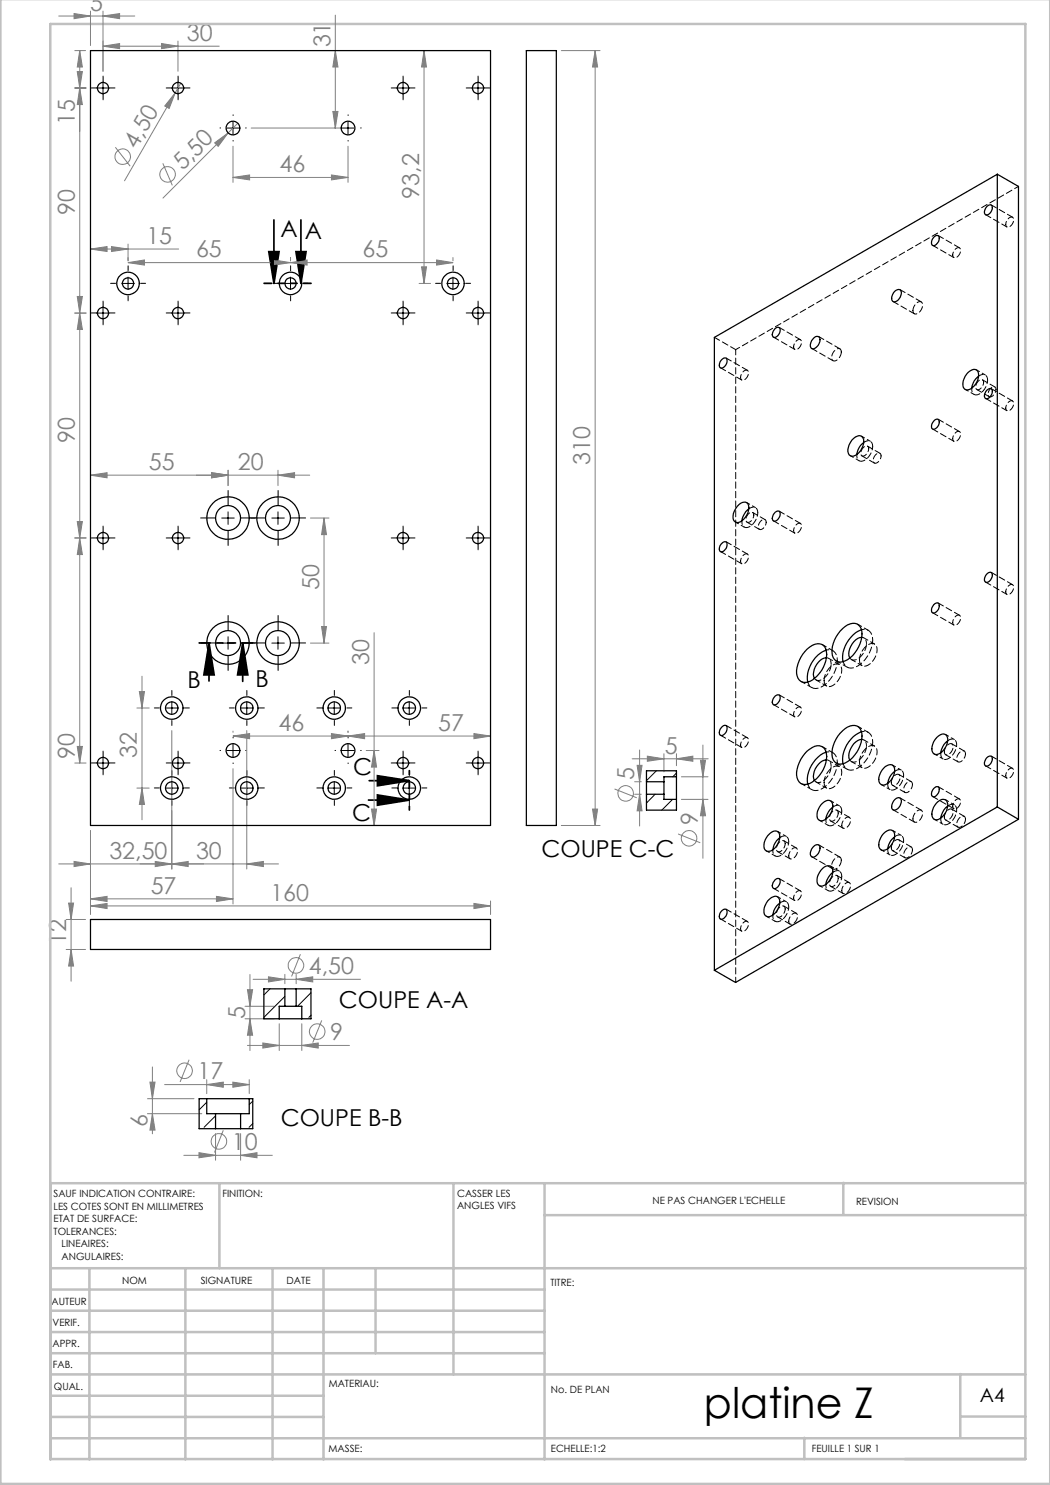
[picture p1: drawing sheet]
<svg xmlns="http://www.w3.org/2000/svg" width="210mm" height="297mm" viewBox="0 0 210 297" stroke-linecap="round" stroke-linejoin="round" font-family="sans-serif">
<g fill="none" stroke="#808080" stroke-width=".2">
<path d="M11.7 3.2h15.3M14.8 2.7l3.3 .5-3.3 .5zM15 17.6h2.2M15 10.1h2.1M15.5 14.3h1l-.6 3.3zM15.9 10.1v142.5M15.9 10.1l.6 3.3h-1zM15.9 17.6l.6 3.3h-1zM18.1 2.2v6.9M20.6 3.2l3.3-.5v1zM20.6 9.2l3.3-.5v1zM20.6 2.2v12"/>
<path d="M20.6 9.2h23.3M32.3 8.7l3.3 .5-3.3 .5zM35 18.6l-1.2 3.1-.9-.5zM35 18.6l-10.1 17.6M35.6 8.2v6M36.2 16.6l-1.2 2M67.1 10.1l.5 3.3h-1zM67.1 3v22.6M84.8 10.1l.5 3.3h-1zM84.8 10.1v46.6M112.3 10.1h7.7M119 10.1v155"/>
<path d="M119 10.1l.5 3.3h-1zM23.1 29.5l2.9 3.7M32.6 32.7l1.9 4.4M42.9 28.6l2.7-2-2 2.7zM46.6 35.5l3.3-.5v1zM46.6 29.2v7.3M46.6 35.5h23M47.6 24.6l-15 15M50.2 25.6h17.9M66.3 35l3.3 .5-3.3 .5zM66.6 22.3h1l-.5 3.3zM69.6 29.2v7.3"/>
<path d="M15.5 59.3h1l-.6 3.3zM18.1 49.8l3.3-.5v1zM18.1 49.8h17.6M22.3 49.3l3.3 .5-3.3 .5zM25.6 52.5l3.3-.5v1zM25.6 48.8v3.4M25.6 52.5h65M54.8 52l3.3 .5-3.3 .5zM58.1 52.5l3.3-.5v1zM58.1 51.5v.7M83.8 56.7h2.3M84.3 53.4h1l-.5 3.3z"/>
<path d="M87.3 52l3.3 .5-3.3 .5zM90.6 51.5v.7M15 62.6h2.2M15.9 62.6l.6 3.3h-1zM18.1 95l3.3-.5v1.1zM18.1 95h43.8M42.3 94.5l3.3 .5-3.3 .6zM45.6 94v3.1M55.6 95l3.3-.5v1.1zM55.6 94v3.1M15 107.6h2.2M15.5 104.3h1l-.6 3.3z"/>
<path d="M15.9 107.6l.6 3.3h-1zM62.1 103.6h3.7M64.8 103.6v25M64.8 103.6l.5 3.3h-1zM27.9 138.3h1l-.5 3.3zM28.4 135.3v28.7M62.1 128.6h3.7M64.3 125.3h1l-.5 3.3zM74.8 126.5v38.6M15 152.6h2.2M15.5 149.3h1l-.6 3.3zM27.4 141.6h2.4"/>
<path d="M27.4 157.6h2.4M28.4 157.6l.5 3.3h-1zM34.4 146.1v27.7M46.6 147.2l3.3-.5v1zM46.6 146.2v.3M46.6 153.7v27.1M46.6 147.2h51.5M49.4 146.1v27.7M66.3 146.7l3.3 .5-3.3 .5zM69.6 147.2l3.3-.5v1zM69.6 146.2v.3M73.2 150.1h2.6"/>
<path d="M74.8 150.1l.5 3.3h-1zM94.8 146.7l3.3 .5-3.3 .5zM122.9 157.8l4.5 1.8M126.4 151.8h15.2M126.9 156.3h1.4M126.9 158.9h1.4M127.4 153.1h1l-.5 3.2zM127.9 150v15.2M127.9 158.9l.5 3.3h-1zM129.5 151.2l3.3 .6-3.3 .5zM132.8 150.7v3.7M135.3 151.8l3.3-.6v1.1z"/>
<path d="M135.3 150.7v2.4M136.3 155.4h5.3M136.3 159.9h5.3M140.1 152h1l-.5 3.4zM140.6 159.9l.5 3.3h-1zM140.6 149v22.7M11.7 172.8h44M14.2 177.5v18.7M14.8 172.3l3.3 .5-3.3 .5zM18.1 179.8l3.3-.5v1zM18.1 166.1v16.8M18.1 179.8h28.5"/>
<path d="M31 172.3l3.4 .5-3.4 .5zM34.4 172.8l3.2-.5v1zM43.3 179.3l3.3 .5-3.3 .5zM49.4 172.8l3.3-.5v1zM74.3 161.8h1l-.5 3.3zM112.3 165.1h7.7M118.5 161.8h1l-.5 3.3zM135.6 166.8l4.5 1.8M13.2 183.9h3.9M13.2 189.9h3.9M13.7 180.6h1l-.5 3.3zM14.2 189.9l.5 3.3h-1z"/>
<path d="M18.1 181.2l3.3-.5v1zM18.1 181.2h80M49.5 197.9h1l-.5 3.4zM50 194.9v15.2M50.6 195.9h21.5M53.7 195.4l3.3 .5-3.3 .5zM57 194.9v1.8M59.2 195.9l3.3-.5v1zM59.2 194.9v1.8M60.1 190.8l-1.8 4.5M94.8 180.7l3.3 .5-3.3 .5zM98.1 180.2v2.7"/>
<path d="M29.5 219.7h9.3M30 216.4h1l-.5 3.3zM30.5 213.4v13.4M32.9 216.9h16.9M37.8 211.9l-1.8 4.5M41.3 216.9l3.4-.5v1zM41.3 215.9v2.8M46.6 216.4l3.2 .5-3.2 .5zM49 201.3h5.9M49 203.8h5.9M49.5 209.1h20.4M49.8 215.9v2.8"/>
<path d="M50 203.8l.5 3.2h-1zM52.6 208.6l3.2 .5-3.2 .5zM55.8 204.7v5.4M60.4 209.1l3.2-.5v1zM60.4 204.7v5.4M64.3 204.1l-1.8 4.4M29.5 222.7h10.9M30.5 222.7l.5 3.3h-1zM36.8 231.1h17.7M39.8 230.5l3.3 .6-3.3 .5zM43.1 226.7v5.4M44.7 226.1l-1.8 4.4"/>
<path d="M48.1 231.1l3.3-.6v1.1zM48.1 226.7v5.4"/>
<circle cx="24.6" cy="31.3" r="1.55"/>
<circle cx="33.5" cy="34.9" r="1.55"/>
<circle cx="125.1" cy="158.7" r="1.56"/>
<circle cx="137.8" cy="167.7" r="1.55"/>
<circle cx="59.2" cy="193.1" r="1.56"/>
<circle cx="36.9" cy="214.2" r="1.55"/>
<circle cx="63.5" cy="206.3" r="1.56"/>
<circle cx="43.8" cy="228.3" r="1.55"/>
</g>
<path d="M53.8 50.3h2l-1 6.4zM54.8 44v12.7M59.2 50.3h2l-1 6.4zM60.2 44v12.7M41.8 128.6l1 6.4h-2zM41.8 128.6v7.6M48.5 128.6l1.1 6.4h-2.1zM48.5 128.6v7.7M73.8 156.1h8M75.5 159l6.3 1-6.3 1zM75.5 155.1l6.3 1-6.3 1.1zM73.7 160h8.1" fill="none" stroke="#000" stroke-width=".35"/>
<g fill="none" stroke="#000" stroke-width=".2" stroke-dasharray="30.5 1.3 1.3 1.3">
<path d="M19.4 17.6h-1.2M20.6 16.3v-1.1M20.6 18.8v1.2M21.9 17.6h1.1M34.4 17.6h-1.2M35.6 16.3v-1.1M35.6 18.8v1.2M36.9 17.6h1.1M79.4 17.6h-1.2M80.6 16.3v-1.1M80.6 18.8v1.2M81.9 17.6h1.1"/>
<path d="M94.4 17.6h-1.2M95.6 16.3v-1.1M95.6 18.8v1.2M96.9 17.6h1.1M44.1 25.6h-.1M46.6 23.1v-.1M46.6 28.1v.1M49.1 25.6h.1M67.1 25.6h-.1M69.6 23.1v-.1M69.6 28.1v.1M72.1 25.6h.1"/>
<path d="M23.1 56.7h-1M25.6 54.2v-1M25.6 59.2v1M28.1 56.7h1M55.6 56.7h-1M58.1 54.2v-1M58.1 59.2v1M60.6 56.7h1M88.1 56.7h-1M90.6 54.2v-1M90.6 59.2v1M93.1 56.7h1"/>
<path d="M19.4 62.6h-1.2M20.6 61.3v-1.1M20.6 63.8v1.2M21.9 62.6h1.1M34.4 62.6h-1.2M35.6 61.3v-1.1M35.6 63.8v1.2M36.9 62.6h1.1M79.4 62.6h-1.2M80.6 61.3v-1.1M80.6 63.8v1.2M81.9 62.6h1.1"/>
<path d="M94.4 62.6h-1.2M95.6 61.3v-1.1M95.6 63.8v1.2M96.9 62.6h1.1M19.4 107.6h-1.2M20.6 106.3v-1.1M20.6 108.8v1.2M21.9 107.6h1.1M34.4 107.6h-1.2M35.6 106.3v-1.1M35.6 108.8v1.2M36.9 107.6h1.1"/>
<path d="M43.1 103.6h-3M45.6 101.1v-3M45.6 106.1v3M48.1 103.6h3M53.1 103.6h-3M55.6 101.1v-3M55.6 106.1v3M58.1 103.6h3M79.4 107.6h-1.2M80.6 106.3v-1.1M80.6 108.8v1.2M81.9 107.6h1.1"/>
<path d="M94.4 107.6h-1.2M95.6 106.3v-1.1M95.6 108.8v1.2M96.9 107.6h1.1M34.4 139.1v-1M43.1 128.6h-3M45.6 126.1v-3M45.6 131.1v3M48.1 128.6h3M49.4 139.1v-1M53.1 128.6h-3M55.6 126.1v-3"/>
<path d="M55.6 131.1v3M58.1 128.6h3M66.9 139.1v-1M81.9 139.1v-1M19.4 152.6h-1.2M20.6 151.3v-1.1M20.6 153.8v1.2M21.9 152.6h1.1M31.9 157.6h-1M31.9 141.6h-1M34.4 155.1v-1M34.4 144.1v1"/>
<path d="M34.4 152.6h-1.2M35.6 151.3v-1.1M35.6 153.8v1.2M36.9 157.6h1M36.9 141.6h1M36.9 152.6h1.1M44.1 150.1h-.1M46.6 147.6v-.1M46.6 152.6v.1M46.9 141.6h-1M46.9 157.6h-1M49.1 150.1h.1"/>
<path d="M49.4 144.1v1M49.4 155.1v-1M51.9 141.6h1M51.9 157.6h1M64.4 157.6h-1M64.4 141.6h-1M66.9 155.1v-1M66.9 144.1v1M67.1 150.1h-.1M69.4 157.6h1M69.4 141.6h1M69.6 147.6v-.1"/>
<path d="M69.6 152.6v.1M72.1 150.1h.1M79.4 157.6h-1M79.4 141.6h-1M79.4 152.6h-1.2M80.6 151.3v-1.1M80.6 153.8v1.2M81.9 155.1v-1M81.9 144.1v1M81.9 152.6h1.1M84.4 157.6h1M84.4 141.6h1"/>
<path d="M94.4 152.6h-1.2M95.6 151.3v-1.1M95.6 153.8v1.2M96.9 152.6h1.1M34.4 160.1v1M49.4 160.1v1M66.9 160.1v1M81.9 160.1v1"/>
</g>
<g fill="none" stroke="#000" stroke-width=".2">
<path d="M19.4 17.6h2.4M20.6 16.4v2.5M34.4 17.6h2.5M35.6 16.4v2.5M79.3 17.6h2.5M80.6 16.4v2.5M94.4 17.6h2.4M95.6 16.4v2.5M45.4 25.6h2.4M46.6 24.4v2.4M68.4 25.6h2.4M69.6 24.4v2.4"/>
<path d="M24.3 56.7h2.5M25.6 55.4v2.5M56.9 56.7h2.4M58.1 55.4v2.5M89.4 56.7h2.5M90.6 55.4v2.5M19.4 62.6h2.4M20.6 61.3v2.5M34.4 62.6h2.5M35.6 61.3v2.5M79.3 62.6h2.5M80.6 61.3v2.5"/>
<path d="M94.4 62.6h2.4M95.6 61.3v2.5M19.4 107.6h2.4M20.6 106.4v2.5M34.4 107.6h2.5M35.6 106.4v2.5M44.3 103.6h2.5M45.6 102.4v2.5M54.4 103.6h2.5M55.6 102.4v2.5M79.3 107.6h2.5M80.6 106.4v2.5"/>
<path d="M94.4 107.6h2.4M95.6 106.4v2.5M44.3 128.6h2.5M45.6 127.3v2.6M54.4 128.6h2.5M55.6 127.3v2.6M19.4 152.6h2.4M20.6 151.4v2.4M33.1 141.6h2.5M33.1 157.6h2.5M34.4 140.4v2.5M34.4 156.3v2.6"/>
<path d="M34.4 152.6h2.5M35.6 151.4v2.4M45.4 150.1h2.4M46.6 148.9v2.5M48.1 141.6h2.5M48.1 157.6h2.5M49.4 140.4v2.5M49.4 156.3v2.6M65.6 141.6h2.5M65.6 157.6h2.5M66.9 140.4v2.5M66.9 156.3v2.6"/>
<path d="M68.4 150.1h2.4M69.6 148.9v2.5M79.3 152.6h2.5M80.6 141.6h2.5M80.6 157.6h2.5M80.6 151.4v2.4M81.8 140.4v2.5M81.8 156.3v2.6M94.4 152.6h2.4M95.6 151.4v2.4"/>
</g>
<path d="M52.8 56.7h9.4" fill="none" stroke="#000" stroke-width=".35" stroke-dasharray="6.3 1.3 1.3 1.3 1.3 1.3" stroke-dashoffset="4.8"/>
<path d="M50.6 128.6h-10.8" fill="none" stroke="#000" stroke-width=".35" stroke-dasharray="6.3 1.3 1.3 1.3 1.3 1.3" stroke-dashoffset="4.2"/>
<path d="M81.9 162v-7.9" fill="none" stroke="#000" stroke-width=".35" stroke-dasharray="6.3 1.3 1.3 1.3 1.3 1.3" stroke-dashoffset="5.6"/>
<g fill="none" stroke="#c0c0c0" stroke-width=".5">
<path d="M.1 -.1v296.9h209.9v-296.9M10.1 4.8h195v287h-195zM43.9 236.6v17M90.7 236.6v38.3M108.9 236.6v55.3M168.7 236.6v6.3M205.1 236.6h-195v55.3M10.1 253.6h195M10.1 257.9h98.8M17.9 253.6v38.3M37.1 253.6v38.3M54.5 253.6v38.3"/>
<path d="M64.7 253.6v38.3M75.1 253.6v17M108.9 243h96.2M10.1 270.6h98.8M10.1 266.4h98.8M10.1 262.1h98.8M10.1 279.1h54.6M10.1 274.9h195M192.1 274.8v12.7M10.1 287.7h195M10.1 283.4h54.6M160.9 287.5v4.3"/>
<path d="M192.1 283.3h13"/>
</g>
<g fill="#000">
<path d="M53.8 50.3h2l-1 6.4zM59.2 50.3h2l-1 6.4z"/>
<path d="M48.5 128.6l1.1 6.4h-2.1zM41.8 128.6l1 6.4h-2zM75.5 159l6.3 1-6.3 1zM75.5 155.1l6.3 1-6.3 1.1z"/>
</g>
<g fill="#808080">
<path d="M42.9 28.6l2.7-2-2 2.7z"/>
<path d="M35 18.6l-1.2 3.1-.9-.5z"/>
<path d="M20.6 3.2l3.3-.5v1zM14.8 2.7l3.3 .5-3.3 .5zM66.3 35l3.3 .5-3.3 .5zM46.6 35.5l3.3-.5v1zM22.3 49.3l3.3 .5-3.3 .5zM18.1 49.8l3.3-.5v1zM66.3 146.7l3.3 .5-3.3 .5zM46.6 147.2l3.3-.5v1zM34.4 172.8l3.2-.5v1zM14.8 172.3l3.3 .5-3.3 .5zM42.3 94.5l3.3 .5-3.3 .6zM18.1 95l3.3-.5v1.1zM135.3 151.8l3.3-.6v1.1zM129.5 151.2l3.3 .6-3.3 .5z"/>
<path d="M20.6 9.2l3.3-.5v1zM32.3 8.7l3.3 .5-3.3 .5zM25.6 52.5l3.3-.5v1zM54.8 52l3.3 .5-3.3 .5zM58.1 52.5l3.3-.5v1zM87.3 52l3.3 .5-3.3 .5zM69.6 147.2l3.3-.5v1zM94.8 146.7l3.3 .5-3.3 .5zM18.1 179.8l3.3-.5v1zM43.3 179.3l3.3 .5-3.3 .5zM31 172.3l3.4 .5-3.4 .5zM49.4 172.8l3.3-.5v1zM42.3 94.5l3.3 .5-3.3 .6zM55.6 95l3.3-.5v1.1zM18.1 181.2l3.3-.5v1zM94.8 180.7l3.3 .5-3.3 .5zM52.6 208.6l3.2 .5-3.2 .5zM60.4 209.1l3.2-.5v1zM53.7 195.4l3.3 .5-3.3 .5zM59.2 195.9l3.3-.5v1zM41.3 216.9l3.4-.5v1zM46.6 216.4l3.2 .5-3.2 .5zM39.8 230.5l3.3 .6-3.3 .5zM48.1 231.1l3.3-.6v1.1z"/>
<path d="M15.5 14.3h1l-.6 3.3zM15.9 10.1l.6 3.3h-1zM66.6 22.3h1l-.5 3.3zM67.1 10.1l.5 3.3h-1zM15.5 59.3h1l-.6 3.3zM15.9 17.6l.6 3.3h-1zM15.5 149.3h1l-.6 3.3zM15.9 107.6l.6 3.3h-1zM84.3 53.4h1l-.5 3.3zM84.8 10.1l.5 3.3h-1zM118.5 161.8h1l-.5 3.3zM119 10.1l.5 3.3h-1z"/>
<path d="M15.9 62.6l.6 3.3h-1zM15.5 104.3h1l-.6 3.3zM74.8 150.1l.5 3.3h-1zM74.3 161.8h1l-.5 3.3zM27.9 138.3h1l-.5 3.3zM28.4 157.6l.5 3.3h-1zM64.8 103.6l.5 3.3h-1zM64.3 125.3h1l-.5 3.3zM13.7 180.6h1l-.5 3.3zM14.2 189.9l.5 3.3h-1zM49.5 197.9h1l-.5 3.4zM50 203.8l.5 3.2h-1zM30 216.4h1l-.5 3.3zM30.5 222.7l.5 3.3h-1zM127.4 153.1h1l-.5 3.2zM127.9 158.9l.5 3.3h-1zM140.1 152h1l-.5 3.4zM140.6 159.9l.5 3.3h-1z"/>
</g>
<g fill="none" stroke="#000" stroke-width=".25">
<path d="M18.1 10.1h80v155h-80zM105.3 10.1h6v155h-6zM199.5 34.9l-56.6 32.6v126.6M199.5 34.9v126.5M199.5 34.9l4.2 2.4v126.6M178.9 58.3a.76 .76 0 0 1 1.1-.3 .76 .76 0 0 1 .2 1.1l-.2 .4a1.09 1.09 0 0 1-1.5 .7 1.64 1.64 0 0 1 .4-1.9zM186.8 47.4a.6 .6 0 0 1 1 0 1.44 1.44 0 0 1-1.3 1.7 1.18 1.18 0 0 1 .3-1.7zM197.3 41.3a.65 .65 0 0 1 1.1-.1 1.39 1.39 0 0 1-1.3 1.8 1.14 1.14 0 0 1 .2-1.7zM144.5 71.8a.57 .57 0 0 1 .8 0 1.44 1.44 0 0 1-1.1 1.8 1.07 1.07 0 0 1 .3-1.8zM155 65.7l.3-.2a.48 .48 0 0 1 .7 .4 1.3 1.3 0 0 1-1.4 1.5 1.46 1.46 0 0 1 .4-1.7zM162.8 67.6a.7 .7 0 0 1 1-.2 .7 .7 0 0 1 .2 .9l-.3 .7a1.24 1.24 0 0 1-1.4 .7 1.54 1.54 0 0 1 .5-2.1zM193.7 74.4a1.17 1.17 0 0 1 1.9-.1 3 3 0 0 1-2.2 3.7 1.26 1.26 0 0 1-.7-1.8l.3-1z"/>
<path d="M195.7 75.2l-.2 .3a3.2 3.2 0 0 0-1.2 2.1M197.3 78.1a.63 .63 0 0 1 1.1-.1 1.43 1.43 0 0 1-1.3 1.7 1.18 1.18 0 0 1 .2-1.6zM170.4 88a1.63 1.63 0 0 1 2-.7 2.48 2.48 0 0 1-.6 3.2 1.22 1.22 0 0 1-2.1 .2 3.1 3.1 0 0 1 .7-2.7zM172.8 88.5a3.5 3.5 0 0 0-1.5 2.4M187 84a.49 .49 0 0 1 .6-.1 .49 .49 0 0 1 .3 .5 1.39 1.39 0 0 1-1.4 1.4 1.24 1.24 0 0 1 .5-1.8zM144.2 108.8a.76 .76 0 0 1 1.1-.3 1.44 1.44 0 0 1-1.1 1.9 .99 .99 0 0 1 0-1.6zM147.7 101a1.1 1.1 0 0 1 1.1-.6 1.1 1.1 0 0 1 .9 .7 3.1 3.1 0 0 1-2.3 3.4 1.26 1.26 0 0 1-.7-1.8l.4-.9zM149.8 101.8l-.9 1-.5 1.4M155 102.4a.61 .61 0 0 1 1 0 1.51 1.51 0 0 1-1.2 1.8 .94 .94 0 0 1 0-1.5zM197.3 114.8a.73 .73 0 0 1 1-.3 1.34 1.34 0 0 1-1.2 1.9 1.14 1.14 0 0 1 .2-1.6zM155 139.2a.61 .61 0 0 1 1-.1 1.51 1.51 0 0 1-1.2 1.9 .94 .94 0 0 1 0-1.6zM161.4 129.8a2.64 2.64 0 0 1 3.3-.7 3.8 3.8 0 0 1 0 4.4 5 5 0 0 1-3.7 3 1.89 1.89 0 0 1-1.7-2.4l.5-2 .7-1.3z"/>
<path d="M165.2 130a6.1 6.1 0 0 0-3.7 6.4M165.3 131.5a3.3 3.3 0 0 0-2.4 4.2M168.5 125.7a2.53 2.53 0 0 1 3.2-.7 3.7 3.7 0 0 1 0 4.4 5 5 0 0 1-3.7 3 1.91 1.91 0 0 1-1.6-2.4l.5-2 .7-1.2zM172.3 126a6 6 0 0 0-3.7 6.3M172.3 127.5a3.3 3.3 0 0 0-2.3 4.1M186.8 120.9a.64 .64 0 0 1 1 0 1.39 1.39 0 0 1-1.3 1.7 1.18 1.18 0 0 1 .3-1.7zM129.3 156.3v2.6M129.3 158.9v3.1h6v-2.1M129.3 158.9h3.5M129.3 156.3h3.5M132.8 156.3v2.6M132.8 158.9v1h2.5"/>
<path d="M135.3 155.4v4.5M135.3 155.4v-1.2h-6v2.1M135.3 155.4h-2.5v.9M144.5 145.3a.57 .57 0 0 1 .8-.1 1.41 1.41 0 0 1-1.1 1.9 1.07 1.07 0 0 1 .3-1.8zM161.4 150.2l.6-.4a2.01 2.01 0 0 1 3 0 5.4 5.4 0 0 1-1.6 5.8 2.91 2.91 0 0 1-3.2 1.1 2.94 2.94 0 0 1-.6-3.5l.6-1.3zM165.2 150.5a6.1 6.1 0 0 0-3.7 6.3M165.3 152a3.3 3.3 0 0 0-2.4 4.1M168.5 146.2a2.6 2.6 0 0 1 3.2-.8 3.8 3.8 0 0 1 0 4.4 4.9 4.9 0 0 1-3.7 3 1.85 1.85 0 0 1-1.6-2.4l.5-2a6.3 6.3 0 0 1 1.6-2.2zM172.3 146.4a6 6 0 0 0-3.7 6.3M172.3 147.9a3.3 3.3 0 0 0-2.3 4.1M176.7 153.7a1.35 1.35 0 0 1 2-.5 2.9 2.9 0 0 1-2 3.8 1.1 1.1 0 0 1-.9-1.6l.3-.9zM178.9 159.9a.75 .75 0 0 1 1.1-.3 .75 .75 0 0 1 .2 1.2 1.56 1.56 0 0 1-1.5 1.2 1.23 1.23 0 0 1 0-1.7z"/>
<path d="M178.9 154.3a3.5 3.5 0 0 0-1.3 2.4M186.8 157.7a.6 .6 0 0 1 1-.1 1.38 1.38 0 0 1-1.3 1.7 1.14 1.14 0 0 1 .3-1.6zM187.3 147.5a1.22 1.22 0 0 1 2.1-.1 3.1 3.1 0 0 1-2.1 3.5 1.13 1.13 0 0 1-.9-1.6l.3-.9zM189.5 148.2l-.7 .7-.7 1.7M197.3 151.5a.67 .67 0 0 1 1.1 0 1.39 1.39 0 0 1-1.3 1.7 1.18 1.18 0 0 1 .2-1.7zM153.6 167.1a1.53 1.53 0 0 1 2-.7 2.48 2.48 0 0 1-.6 3.2 1.38 1.38 0 0 1-2 .4 2.5 2.5 0 0 1 .6-2.9zM155 175.9a.61 .61 0 0 1 1 0 1.47 1.47 0 0 1-1.2 1.8 .91 .91 0 0 1 0-1.5zM156 167.5l-.3 .3a3.6 3.6 0 0 0-1.1 2.2M162.8 169.2a.69 .69 0 0 1 1-.2 .69 .69 0 0 1 .2 1 1.88 1.88 0 0 1-1.4 1.4 .8 .8 0 0 1-.4-1.2zM164.5 173.7a1.12 1.12 0 0 1 1.5-.5 1.12 1.12 0 0 1 .5 1.5 2.99 2.99 0 0 1-2.3 2.5 1.26 1.26 0 0 1-.7-1.8l.4-.9zM164.5 160.6a1.08 1.08 0 0 1 1.1-.5 1.08 1.08 0 0 1 .9 .7 3.1 3.1 0 0 1-2.3 3.4 1.26 1.26 0 0 1-.7-1.9l.4-.9zM166.5 174.5l-.8 1-.5 1.4"/>
<path d="M166.5 161.4l-.8 1-.5 1.4M176.7 166.7a1.25 1.25 0 0 1 2.2-.2 3.1 3.1 0 0 1-2.2 3.6 1.08 1.08 0 0 1-.9-1.6l.3-.9zM178.9 167.4a3.5 3.5 0 0 0-1.3 2.4M187.3 160.6a1.35 1.35 0 0 1 2-.5 2.92 2.92 0 0 1-2 3.9 1.13 1.13 0 0 1-.9-1.6l.3-1zM189.5 161.2l-.1 .1a3.9 3.9 0 0 0-1.3 2.3M199.5 161.4l-56.6 32.7M199.5 161.4l4.2 2.5M203.7 163.9l-56.6 32.6-4.2-2.4M18.1 183.9h80v6h-80zM57 197.8h2.2M57 197.8h-4.2v6h3M57 197.8v3.5"/>
<path d="M59.2 197.8h3v6h-1.8M59.2 197.8v3.5M144.5 182.1a.57 .57 0 0 1 .8-.1 1.44 1.44 0 0 1-1.1 1.9 1.07 1.07 0 0 1 .3-1.8zM153.6 180.2a1.63 1.63 0 0 1 2-.8 2.48 2.48 0 0 1-.6 3.2 1.25 1.25 0 0 1-2.1 .2 3 3 0 0 1 .7-2.6zM156 180.6l-.3 .2a3.6 3.6 0 0 0-1.1 2.2M41.3 219.7h8.5M41.3 219.7v3h1.8M41.3 219.7h-1.5v6h3.3M49.8 219.7v3h-1.7M49.8 219.7h.8v6h-2.5M55.8 203.8h4.6M57 201.3h2.2"/>
<path d="M57 201.3h-1.2v2.5M59.2 201.3h1.2v2.5M43.1 225.7h5M43.1 222.7h5M43.1 222.7v3M48.1 222.7v3"/>
<circle cx="20.6" cy="17.6" r="1.12"/>
<circle cx="35.6" cy="17.6" r="1.12"/>
<circle cx="80.6" cy="17.6" r="1.13"/>
<circle cx="95.6" cy="17.6" r="1.13"/>
<circle cx="46.6" cy="25.6" r="1.37"/>
<circle cx="69.6" cy="25.6" r="1.37"/>
<circle cx="25.6" cy="56.7" r="1.12"/>
<circle cx="25.6" cy="56.7" r="2.25"/>
<circle cx="58.1" cy="56.7" r="1.12"/>
<circle cx="58.1" cy="56.7" r="2.25"/>
<circle cx="90.6" cy="56.7" r="2.25"/>
<circle cx="90.6" cy="56.7" r="1.12"/>
<circle cx="20.6" cy="62.6" r="1.13"/>
<circle cx="35.6" cy="62.6" r="1.13"/>
<circle cx="80.6" cy="62.6" r="1.12"/>
<circle cx="95.6" cy="62.6" r="1.12"/>
<circle cx="20.6" cy="107.6" r="1.13"/>
<circle cx="35.6" cy="107.6" r="1.13"/>
<circle cx="45.6" cy="103.6" r="4.2"/>
<circle cx="45.6" cy="103.6" r="2.51"/>
<circle cx="55.6" cy="103.6" r="2.5"/>
<circle cx="55.6" cy="103.6" r="4.2"/>
<circle cx="80.6" cy="107.6" r="1.13"/>
<circle cx="95.6" cy="107.6" r="1.13"/>
<circle cx="45.6" cy="128.6" r="4.3"/>
<circle cx="45.6" cy="128.6" r="2.52"/>
<circle cx="55.6" cy="128.6" r="2.51"/>
<circle cx="55.6" cy="128.6" r="4.3"/>
<circle cx="20.6" cy="152.6" r="1.12"/>
<circle cx="34.4" cy="157.6" r="1.24"/>
<circle cx="34.4" cy="141.6" r="1.24"/>
<circle cx="34.4" cy="141.6" r="2.25"/>
<circle cx="34.4" cy="157.6" r="2.25"/>
<circle cx="35.6" cy="152.6" r="1.12"/>
<circle cx="46.6" cy="150.1" r="1.37"/>
<circle cx="49.3" cy="157.6" r="1.24"/>
<circle cx="49.3" cy="141.6" r="1.24"/>
<circle cx="49.4" cy="141.6" r="2.25"/>
<circle cx="49.4" cy="157.6" r="2.25"/>
<circle cx="66.8" cy="157.6" r="2.25"/>
<circle cx="66.8" cy="141.6" r="2.25"/>
<circle cx="66.9" cy="141.6" r="1.24"/>
<circle cx="66.9" cy="157.6" r="1.24"/>
<circle cx="69.6" cy="150.1" r="1.37"/>
<circle cx="80.6" cy="152.6" r="1.13"/>
<circle cx="81.8" cy="157.6" r="2.25"/>
<circle cx="81.8" cy="141.6" r="2.25"/>
<circle cx="81.9" cy="141.6" r="1.24"/>
<circle cx="81.9" cy="157.6" r="1.24"/>
<circle cx="95.6" cy="152.6" r="1.13"/>
</g>
<g fill="none" stroke="#000" stroke-width=".2" stroke-dasharray="1.3 .6" stroke-dashoffset=".7">
<path d="M190.5 51l.2 .5a1.28 1.28 0 0 0 1.3-1.8 .87 .87 0 0 0-1.3 .6l-.2 .7M201.1 44.9l.2 .4a1.28 1.28 0 0 0 1.3-1.7 .88 .88 0 0 0-1.3 .6l-.2 .7M148.1 75.5l.2 .5a1.28 1.28 0 0 0 1.3-1.8 .88 .88 0 0 0-1.3 .6l-.2 .7M158.7 69.4l.2 .4a1.28 1.28 0 0 0 1.3-1.7 .88 .88 0 0 0-1.3 .6l-.2 .7M196.7 76.5l-.1-.5a1.28 1.28 0 0 0-1.4 1.8 .88 .88 0 0 0 1.4-.7l.1-.6M199.2 77.9l-.2-.5a1.28 1.28 0 0 0-1.3 1.8 .88 .88 0 0 0 1.3-.6l.2-.7M173.7 89.7l-.1-.4a1.28 1.28 0 0 0-1.3 1.7 .88 .88 0 0 0 1.3-.6l.1-.7M176.2 91.2l-.1-.5a1.28 1.28 0 0 0-1.4 1.8 .88 .88 0 0 0 1.4-.7l.1-.6M190.5 87.7l.2 .5a1.28 1.28 0 0 0 1.3-1.8 .87 .87 0 0 0-1.3 .7l-.2 .6M201.1 81.6l.2 .5a1.28 1.28 0 0 0 1.3-1.8 .88 .88 0 0 0-1.3 .7l-.2 .6M148.1 112.2l.2 .5a1.28 1.28 0 0 0 1.3-1.8 .88 .88 0 0 0-1.3 .7l-.2 .6M150.8 103l-.2-.5a1.28 1.28 0 0 0-1.3 1.8 .88 .88 0 0 0 1.3-.6l.2-.7"/>
<path d="M153.2 104.4l-.1-.4a1.28 1.28 0 0 0-1.4 1.7 .88 .88 0 0 0 1.4-.6l.1-.7M158.7 106.1l.2 .5a1.28 1.28 0 0 0 1.3-1.8 .88 .88 0 0 0-1.3 .7l-.2 .6M201.1 118.4l.2 .4a1.28 1.28 0 0 0 1.3-1.7 .88 .88 0 0 0-1.3 .6l-.2 .7M167.5 132.1a1.76 1.76 0 0 0-2.3-2.1M174.5 128a1.76 1.76 0 0 0-2.2-2.1M190.5 124.5l.2 .5a1.28 1.28 0 0 0 1.3-1.8 .87 .87 0 0 0-1.3 .6l-.2 .7M148.1 149l.2 .4a1.28 1.28 0 0 0 1.3-1.7 .88 .88 0 0 0-1.3 .6l-.2 .7M158.7 142.9l.2 .4a1.28 1.28 0 0 0 1.3-1.7 .88 .88 0 0 0-1.3 .6l-.2 .7M167.5 152.5a1.76 1.76 0 0 0-2.3-2.1M174.5 148.4a1.76 1.76 0 0 0-2.2-2M201.1 155.1l.2 .5a1.28 1.28 0 0 0 1.3-1.8 .88 .88 0 0 0-1.3 .6l-.2 .7M158.7 179.6l.2 .5a1.28 1.28 0 0 0 1.3-1.8 .88 .88 0 0 0-1.3 .6l-.2 .7"/>
<path d="M190.5 161.2l.2 .5a1.28 1.28 0 0 0 1.3-1.8 .87 .87 0 0 0-1.3 .7l-.2 .6M148.1 185.7l.2 .5a1.28 1.28 0 0 0 1.3-1.8 .88 .88 0 0 0-1.3 .7l-.2 .6"/>
</g>
<g fill="none" stroke="#000" stroke-width=".2" stroke-dasharray="1.3 .6" stroke-dashoffset=".2">
<path d="M147.1 69.9v126.6M195.4 77.9l2.4 1.4M199 77.4l-2.5-1.4M172.4 91.2l2.5 1.4M176 90.7l-2.5-1.5M149.4 104.4l2.5 1.5M153 103.9l-2.5-1.4M177.6 156.7a1.02 1.02 0 0 0 .4 1.2 1.02 1.02 0 0 0 1.2-.1 3 3 0 0 0 1.3-3.6 1.06 1.06 0 0 0-1.6 .1M178.5 157.1l2.5 1.4M182.2 156.3l-2.4-1.4M188.2 150.5a1.02 1.02 0 0 0 .4 1.3 1.02 1.02 0 0 0 1.2-.2 3 3 0 0 0 1.3-3.5 1.06 1.06 0 0 0-1.5 0M189.1 150.9l2.5 1.5"/>
<path d="M192.8 150.2l-2.4-1.4M155.5 170.3l2.5 1.5M159.3 169.6l-2.5-1.4M166.1 177.3l2.5 1.4M166.1 164.2l2.5 1.4M169.9 176.5l-2.5-1.4M169.9 163.5l-2.5-1.5M177.6 169.7a1.02 1.02 0 0 0 .4 1.3 1.02 1.02 0 0 0 1.2-.2 3 3 0 0 0 1.3-3.5 1.06 1.06 0 0 0-1.6 0M178.5 170.1l2.5 1.5M182.2 169.4l-2.4-1.4M188.2 163.6a1.02 1.02 0 0 0 .4 1.2 1.02 1.02 0 0 0 1.2-.1 3 3 0 0 0 1.3-3.6 1.06 1.06 0 0 0-1.5 .1M189.1 164l2.5 1.4"/>
<path d="M192.8 163.3l-2.4-1.5M155.5 183.4l2.5 1.4M159.3 182.7l-2.5-1.5"/>
</g>
<g fill="none" stroke="#000" stroke-width=".2" stroke-dasharray="1.3 .6" stroke-dashoffset=".4">
<path d="M203.7 37.3l-56.6 32.6M160.2 136.3l2.1 1.2M163.2 136l2.1 1.2M166.6 130.1l-2.1-1.2M167.3 132.2l2.1 1.2M167.8 132.9l-2.1-1.2M170.3 131.9l2.1 1.2M173.7 126.1l-2.2-1.3M174.9 128.8l-2.1-1.2M160.2 156.7l2.1 1.2M163.2 156.4l2.1 1.2M166.6 150.6l-2.1-1.3"/>
<path d="M167.3 152.6l2.1 1.2M167.8 153.3l-2.1-1.2M170.3 152.3l2.1 1.2M173.7 146.5l-2.2-1.2M174.9 149.2l-2.1-1.2M178.3 156.5l.3-1.1a.75 .75 0 0 1 .6-.5 .75 .75 0 0 1 .8 .3 1.63 1.63 0 0 1-1.4 1.9l-.3-.3v-.3M182.5 156.9a.61 .61 0 0 0-.5-.7 .61 .61 0 0 0-.7 .4l-.4 .6a.75 .75 0 0 0-.2 .8 .75 .75 0 0 0 .6 .5l.8-.6 .4-1M188.9 150.4l.3-1.1a.75 .75 0 0 1 .6-.6 .75 .75 0 0 1 .8 .4 1.63 1.63 0 0 1-1.4 1.9l-.3-.3v-.3M193.1 150.8a.61 .61 0 0 0-.4-.7 .61 .61 0 0 0-.8 .4l-.4 .6a.75 .75 0 0 0-.2 .8 .75 .75 0 0 0 .6 .5l.8-.6 .4-1M157 168.7a.61 .61 0 0 0-.4-.6 .61 .61 0 0 0-.7 .3l-.5 .7a.75 .75 0 0 0-.2 .8 .75 .75 0 0 0 .7 .5l.8-.6 .3-1.1M157.7 171.2a.61 .61 0 0 0 .5 .6 .61 .61 0 0 0 .7-.3l.4-.6a.75 .75 0 0 0 .3-.8 .75 .75 0 0 0-.7-.6l-.8 .6-.4 1.1M167.6 175.7a.61 .61 0 0 0-.4-.7 .61 .61 0 0 0-.7 .4l-.5 .6a.75 .75 0 0 0-.2 .8 .75 .75 0 0 0 .7 .5l.8-.6 .3-1"/>
<path d="M167.6 162.6a.61 .61 0 0 0-.4-.6 .61 .61 0 0 0-.7 .3l-.5 .6a.75 .75 0 0 0-.2 .8 .75 .75 0 0 0 .7 .5l.8-.6 .3-1M168.4 178.1a.61 .61 0 0 0 .4 .7 .61 .61 0 0 0 .7-.4l.5-.6a.75 .75 0 0 0 .2-.8 .75 .75 0 0 0-.7-.5l-.8 .6-.3 1M168.4 165.1a.61 .61 0 0 0 .4 .6 .61 .61 0 0 0 .7-.3l.5-.7a.75 .75 0 0 0 .2-.8 .75 .75 0 0 0-.7-.5l-.8 .6-.3 1.1M178.3 169.5l.3-1a.75 .75 0 0 1 .6-.6 .75 .75 0 0 1 .8 .3 1.63 1.63 0 0 1-1.4 2l-.3-.4v-.3M182.5 170a.61 .61 0 0 0-.5-.7 .61 .61 0 0 0-.7 .4l-.4 .6a.75 .75 0 0 0-.2 .8 .75 .75 0 0 0 .6 .5l.8-.6 .4-1M188.9 163.4l.3-1a.75 .75 0 0 1 .6-.6 .75 .75 0 0 1 .8 .3 1.63 1.63 0 0 1-1.4 1.9l-.3-.3v-.3M193.1 163.8a.61 .61 0 0 0-.4-.6 .61 .61 0 0 0-.8 .3l-.4 .7a.75 .75 0 0 0-.2 .8 .75 .75 0 0 0 .6 .5l.8-.6 .4-1.1M157 181.8a.61 .61 0 0 0-.4-.6 .61 .61 0 0 0-.7 .3l-.5 .6a.75 .75 0 0 0-.2 .8 .75 .75 0 0 0 .7 .5l.8-.6 .3-1M157.7 184.2a.61 .61 0 0 0 .5 .7 .61 .61 0 0 0 .7-.4l.4-.6a.75 .75 0 0 0 .3-.8 .75 .75 0 0 0-.7-.5l-.8 .6-.4 1"/>
</g>
<path d="M168.3 70.4a.64 .64 0 0 0-.5-.7 .64 .64 0 0 0-.7 .3l-.5 .6a.99 .99 0 0 0 .2 1.6 1.81 1.81 0 0 0 1.5-1.8M182.6 62.1a.64 .64 0 0 0 .4 .7 .64 .64 0 0 0 .8-.3l.5-.6a.99 .99 0 0 0-.3-1.6 1.81 1.81 0 0 0-1.4 1.8M168.3 172a.64 .64 0 0 0-.5-.6 .64 .64 0 0 0-.7 .2l-.5 .7a.99 .99 0 0 0 .2 1.6 1.81 1.81 0 0 0 1.5-1.9M182.6 163.8a.64 .64 0 0 0 .4 .7 .64 .64 0 0 0 .8-.3l.5-.6a.99 .99 0 0 0-.3-1.6 1.81 1.81 0 0 0-1.4 1.8" fill="none" stroke="#000" stroke-width=".2" stroke-dasharray="1.3 .6"/>
<path d="M197.5 76a1.01 1.01 0 0 0-.6-1.1 1.01 1.01 0 0 0-1.2 .3M174.5 89.3a1.01 1.01 0 0 0-.5-1.1 1.01 1.01 0 0 0-1.2 .3M151.6 102.6a1.01 1.01 0 0 0-.6-1.1 1.01 1.01 0 0 0-1.2 .3M157.7 168.3a1.01 1.01 0 0 0-.5-1.1 1.01 1.01 0 0 0-1.2 .3M168.4 175.3a1.01 1.01 0 0 0-.6-1.1 1.01 1.01 0 0 0-1.2 .3M168.4 162.2a1.01 1.01 0 0 0-.6-1.1 1.01 1.01 0 0 0-1.2 .3M157.7 181.4a1.01 1.01 0 0 0-.5-1.1 1.01 1.01 0 0 0-1.2 .3" fill="none" stroke="#000" stroke-width=".2" stroke-dasharray="1.3 .6" stroke-dashoffset=".3"/>
<path d="M194.4 77.6a1.06 1.06 0 0 0 .5 1.3 1.06 1.06 0 0 0 1.3-.3l.9-1.2 .4-1.4M171.4 90.9a1.06 1.06 0 0 0 .5 1.3 1.06 1.06 0 0 0 1.3-.3l1-1.2 .3-1.4M148.4 104.2a1.06 1.06 0 0 0 .5 1.2 1.06 1.06 0 0 0 1.3-.3l1-1.2 .4-1.3M161.6 136.4a1.8 1.8 0 0 0 3 .8 6.7 6.7 0 0 0 2.9-5.1M168.6 132.3a1.8 1.8 0 0 0 3.1 .8 6.7 6.7 0 0 0 2.8-5.1M161.6 156.8a1.8 1.8 0 0 0 3 .8 6.7 6.7 0 0 0 2.9-5.1M168.6 152.7a1.8 1.8 0 0 0 3.1 .8 6.7 6.7 0 0 0 2.8-5.1M154.6 169.9a1.06 1.06 0 0 0 .5 1.3 1.06 1.06 0 0 0 1.3-.3l1-1.2 .3-1.4M165.2 176.9a1.06 1.06 0 0 0 .5 1.3 1.06 1.06 0 0 0 1.3-.4l1-1.1 .4-1.4M165.2 163.8a1.06 1.06 0 0 0 .5 1.3 1.06 1.06 0 0 0 1.3-.3l1-1.2 .4-1.4M154.6 183a1.06 1.06 0 0 0 .5 1.3 1.06 1.06 0 0 0 1.3-.3l1-1.2 .3-1.4" fill="none" stroke="#000" stroke-width=".2" stroke-dasharray="1.3 .6" stroke-dashoffset=".5"/>
<path d="M166.2 132.8a3.5 3.5 0 0 1-2.5 3.3h-.3l-.5-.4M173.3 128.7a3.5 3.5 0 0 1-2.5 3.3h-.4l-.4-.4M166.2 153.2a3.5 3.5 0 0 1-2.5 3.3h-.3l-.5-.4M173.3 149.1a3.5 3.5 0 0 1-2.5 3.3h-.4l-.4-.4" fill="none" stroke="#000" stroke-width=".2" stroke-dasharray="1.3 .6" stroke-dashoffset="-.2"/>
<path d="M165.3 131.5a1.04 1.04 0 0 1 .9 1.3M172.4 127.5a1.04 1.04 0 0 1 .9 1.2M165.3 152a1.04 1.04 0 0 1 .9 1.2M172.4 147.9a1.04 1.04 0 0 1 .9 1.2" fill="none" stroke="#000" stroke-width=".2" stroke-dasharray="1.3 .6" stroke-dashoffset=".9"/>
<g fill="none" stroke="#000" stroke-width=".2" stroke-dasharray="1.3 .6" stroke-dashoffset=".1">
<path d="M186.5 49.1l4.3 2.4M191.9 49.6l-4.2-2.5M197.1 42.9l4.3 2.5M202.5 43.4l-4.2-2.4M142.9 67.5l4.2 2.4M144.1 73.6l4.2 2.4M149.5 74.1l-4.3-2.5M154.7 67.4l4.3 2.5M160.1 67.9l-4.3-2.4M162.4 69.7l4.2 2.4M168 69.8l-4.3-2.5M178.6 60.3l4.3 2.5"/>
<path d="M184.2 60.4l-4.2-2.5M197.1 79.7l4.3 2.4M186.5 85.8l4.3 2.5M191.9 86.3l-4.2-2.4M202.5 80.2l-4.2-2.5M144.1 110.3l4.2 2.5M149.5 110.8l-4.3-2.4M154.7 104.2l4.3 2.4M160.1 104.7l-4.3-2.5M197.1 116.4l4.3 2.5M202.5 116.9l-4.2-2.4M164.8 136.1a1.08 1.08 0 0 0 .5 1.1 1.08 1.08 0 0 0 1.3-.1 3.5 3.5 0 0 0 1.6-3.9 1.23 1.23 0 0 0-2 .1l-1 1.3-.4 1.5"/>
<path d="M171.9 132a1.08 1.08 0 0 0 .5 1.1 1.08 1.08 0 0 0 1.3-.1 3.5 3.5 0 0 0 1.5-3.8 1.23 1.23 0 0 0-1.9 0l-1 1.3-.4 1.5M186.5 122.6l4.3 2.4M191.9 123.1l-4.2-2.5M144.1 147l4.2 2.5M149.5 147.5l-4.3-2.4M154.7 140.9l4.3 2.5M160.1 141.4l-4.3-2.4M164.8 156.5a1.08 1.08 0 0 0 .5 1.1 1.08 1.08 0 0 0 1.3-.1 3.5 3.5 0 0 0 1.6-3.8 1.23 1.23 0 0 0-2 0l-1 1.3-.4 1.5M171.9 152.4a1.08 1.08 0 0 0 .5 1.1 1.08 1.08 0 0 0 1.3-.1 3.5 3.5 0 0 0 1.5-3.8 1.23 1.23 0 0 0-1.9 0l-1 1.3-.4 1.5M186.5 159.3l4.3 2.4M191.9 159.8l-4.2-2.5M197.1 153.2l4.3 2.4"/>
<path d="M202.5 153.7l-4.2-2.5M154.7 177.7l4.3 2.4M160.1 178.2l-4.3-2.5M162.4 171.4l4.2 2.4M168 171.4l-4.3-2.4M178.6 162l4.3 2.4M184.2 162l-4.2-2.4M144.1 183.8l4.2 2.4M149.5 184.3l-4.3-2.5"/>
</g>
<g fill="none" stroke="#000" stroke-width=".2" stroke-dasharray="1.3 .6" stroke-dashoffset=".6">
<path d="M193 77.9l1.8 1M197.1 75l-1.8-1M170.1 91.1l1.7 1.1M174.1 88.3l-1.8-1.1M147.1 104.4l1.7 1M151.1 101.5l-1.8-1M176.2 156.9l1.8 1M180.3 154l-1.8-1M186.9 150.8l1.7 1M190.9 147.9l-1.8-1M153.3 170.2l1.7 1M157.3 167.3l-1.8-1"/>
<path d="M163.9 177.1l1.7 1M163.9 164l1.7 1.1M167.9 174.2l-1.8-1M167.9 161.2l-1.8-1.1M176.2 170l1.8 1M180.3 167.1l-1.8-1M186.9 163.8l1.7 1.1M190.9 161l-1.8-1.1M153.3 183.2l1.7 1.1M157.3 180.4l-1.8-1.1"/>
</g>
<path d="M131 158.9l-1.7 1.7M131.3 154.2l-2 1.9M134.5 159.9l-2.1 2.1M135.3 154.6l-.8 .8M54 197.8l-1.2 1.2M57 199.3l-4.2 4.2M62.2 198.5l-2.7 2.8M62.2 203.1l-.4 .4M41.3 220.4l-1.5 1.6M43.1 223.2l-2.3 2.3M50.6 220.2l-.8 .7M50.6 224.7l-.8 .8" fill="none" stroke="#000" stroke-width=".2"/>
<text font-size="8.5" x="140.8" y="283.5">platine Z</text>
<g font-size="4.7" fill="#808080">
<text x="18" y="2.2">5</text>
<text x="37.4" y="8.2">30</text>
<text x="66.1" y="9.5" transform="rotate(-90 66.1 9.5)">31</text>
<text x="15" y="24.9" transform="rotate(-90 15 24.9)">15</text>
<text x="27.3" y="29.9" transform="rotate(-60 27.3 29.9)">4,50</text>
<text x="36.6" y="34.3" transform="rotate(-45 36.6 34.3)">5,50</text>
<text x="55.9" y="34.5">46</text>
<text x="83.8" y="39.7" transform="rotate(-90 83.8 39.7)">93,2</text>
<text x="15" y="43" transform="rotate(-90 15 43)">90</text>
<text x="29.3" y="48.8">15</text>
<text x="39.2" y="51.5">65</text>
<text x="72.5" y="51.5">65</text>
<text x="15" y="88.5" transform="rotate(-90 15 88.5)">90</text>
<text x="29.8" y="94">55</text>
<text x="47.6" y="94">20</text>
<text x="118" y="93" transform="rotate(-90 118 93)">310</text>
<text x="63.8" y="118" transform="rotate(-90 63.8 118)">50</text>
<text x="73.8" y="133" transform="rotate(-90 73.8 133)">30</text>
<text x="55.7" y="146.2">46</text>
<text x="87.6" y="146.2">57</text>
<text x="15" y="151.8" transform="rotate(-90 15 151.8)">90</text>
<text x="27.4" y="151.7" transform="rotate(-90 27.4 151.7)">32</text>
<text x="133" y="150.7">5</text>
<text x="126.9" y="156.1" transform="rotate(-90 126.9 156.1)">5</text>
<text x="139.5" y="165.1" transform="rotate(-90 139.5 165.1)">9</text>
<text x="21.9" y="171.8">32,50</text>
<text x="39.2" y="171.8">30</text>
<text x="30.1" y="178.8">57</text>
<text x="54.1" y="180.2">160</text>
<text x="13.2" y="189" transform="rotate(-90 13.2 189)">12</text>
<text x="61.8" y="194.8">4,50</text>
<text x="49" y="203.8" transform="rotate(-90 49 203.8)">5</text>
<text x="66" y="208">9</text>
<text x="39.5" y="215.8">17</text>
<text x="29.5" y="225.4" transform="rotate(-90 29.5 225.4)">6</text>
<text x="46.4" y="230">10</text>
</g>
<g font-size="4.7">
<text x="56.1" y="47.5">A</text>
<text x="61" y="47.7">A</text>
<text x="37.5" y="137.6">B</text>
<text x="51.1" y="137.4">B</text>
<text x="70.6" y="154.9">C</text>
<text x="70.4" y="164.1">C</text>
<text x="108.3" y="171.3">COUPE C-C</text>
<text x="67.8" y="201.6">COUPE A-A</text>
<text x="56.1" y="225.2">COUPE B-B</text>
</g>
<text font-size="3.9" x="196" y="280.4">A4</text>
<g font-size="2">
<text x="10.7" y="239.5">SAUF INDICATION CONTRAIRE:</text>
<text x="44.5" y="239.5">FINITION:</text>
<text x="91.4" y="239.4">CASSER LES</text>
<text x="10.7" y="242">LES COTES SONT EN MILLIMETRES</text>
<text x="10.7" y="244.5">ETAT DE SURFACE:</text>
<text x="91.4" y="241.9">ANGLES VIFS</text>
<text x="130.5" y="240.8">NE PAS CHANGER L'ECHELLE</text>
<text x="171.2" y="241">REVISION</text>
<text x="10.7" y="247">TOLERANCES:</text>
<text x="12.3" y="249.5">LINEAIRES:</text>
<text x="12.3" y="252">ANGULAIRES:</text>
<text x="24.4" y="256.9">NOM</text>
<text x="40.1" y="256.8">SIGNATURE</text>
<text x="57.3" y="256.8">DATE</text>
<text x="110.1" y="257.1">TITRE:</text>
<text x="10.3" y="260.9">AUTEUR</text>
<text x="10.5" y="269.3">APPR.</text>
<text x="10.5" y="265.2">VERIF.</text>
<text x="10.6" y="273.6">FAB.</text>
<text x="10.8" y="278">QUAL.</text>
<text x="65.8" y="277.4">MATERIAU:</text>
<text x="110.2" y="278.5">No. DE PLAN</text>
<text x="65.7" y="290.4">MASSE:</text>
<text x="110.2" y="290.5">ECHELLE:1:2</text>
<text x="162.4" y="290.4">FEUILLE 1 SUR 1</text>
</g>
</svg>
